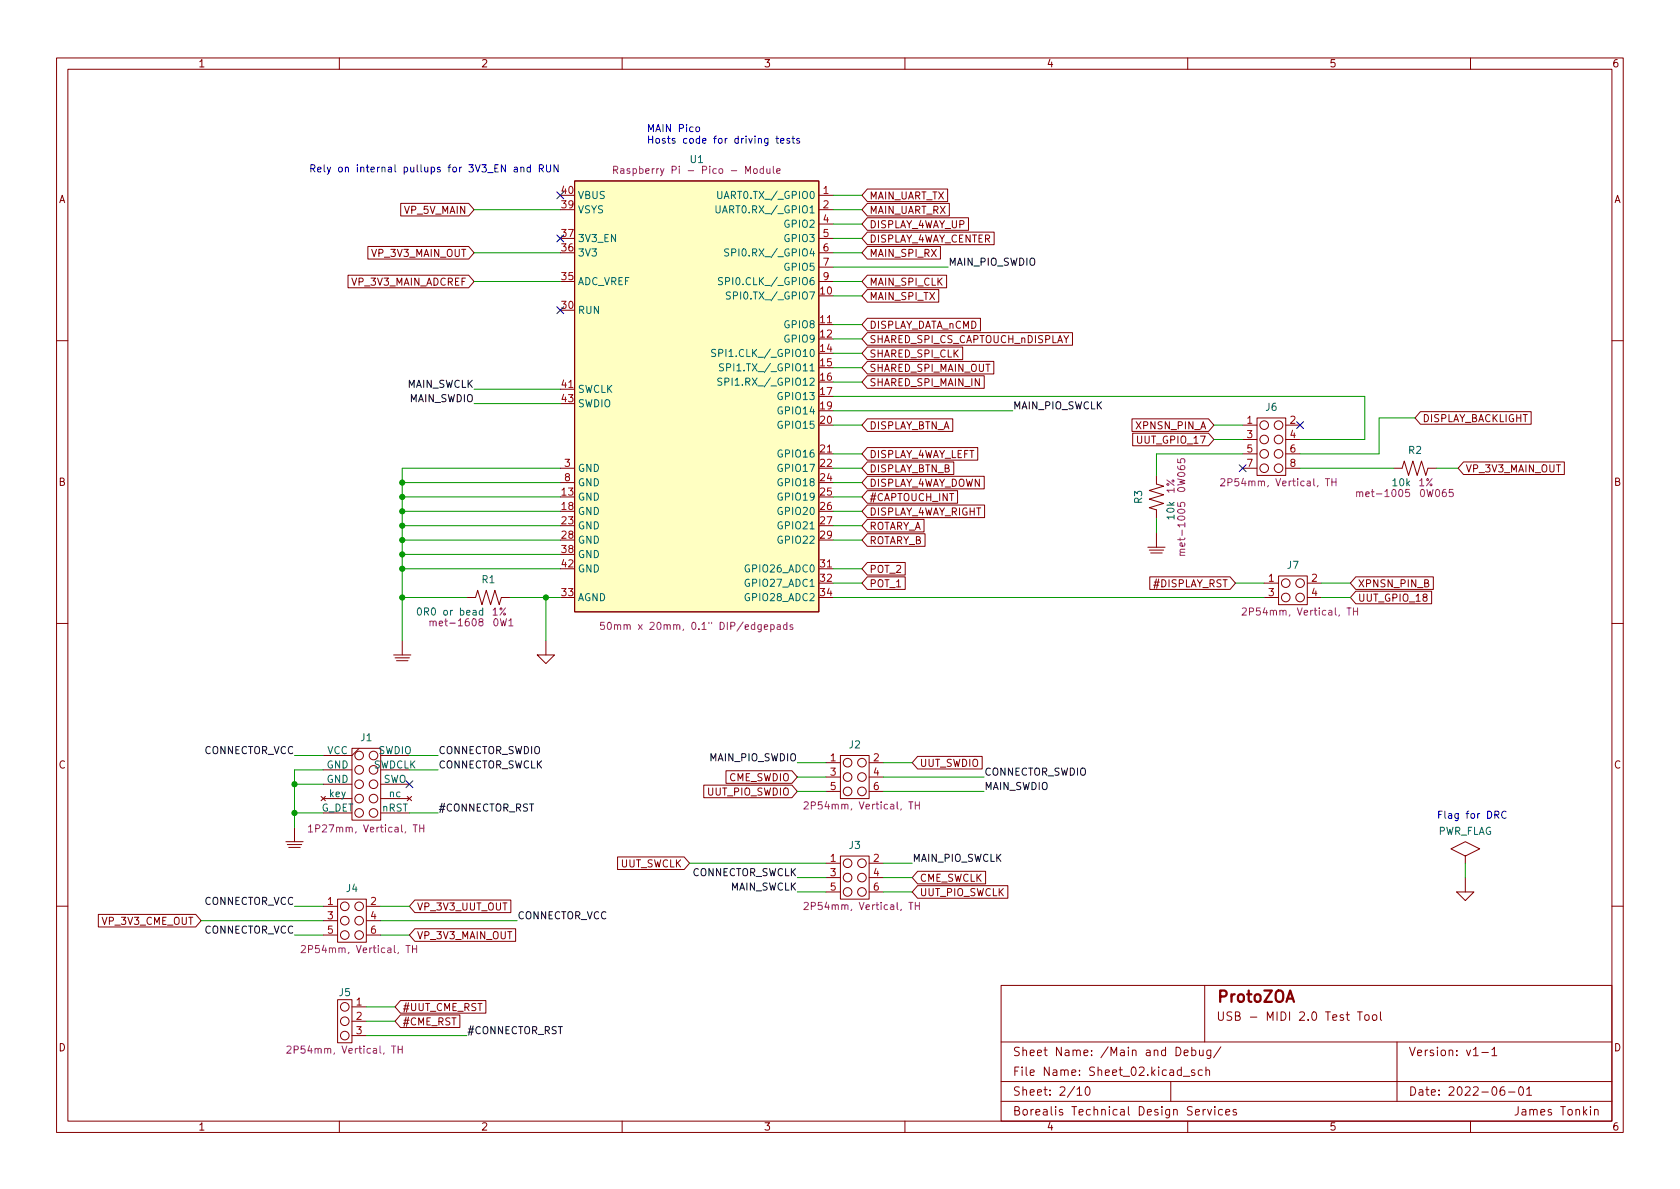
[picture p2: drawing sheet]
<svg xmlns="http://www.w3.org/2000/svg" width="297mm" height="210mm" viewBox="0 0 297 210" stroke-linecap="round" stroke-linejoin="round" font-family="sans-serif">
<g fill="none" stroke="#840000" stroke-width=".18">
<path d="M10 10.2h277v190.1h-277zM12 12.2h273v186.1h-273zM60 10.2v2M110 10.2v2M160 10.2v2M210 10.2v2M260 10.2v2M70.8 36h12.1l.9 1.1-.9 1.1h-12.1zM101.6 32h43.2v76.2h-43.2zM144.8 34.5h2.5M144.8 37.1h2.5M144.8 39.6h2.5"/>
<path d="M153.4 38.5h17.8v2.2h-17.8l-1-1.1zM153.4 36h14.5v2.2h-14.5l-1-1.1zM153.4 33.4h14.1v2.2h-14.1l-1-1.1zM61.5 48.7h21.4l.9 1.1-.9 1.1h-21.4zM65 43.6h17.9l.9 1.1-.9 1.1h-17.9zM144.8 57.4h2.5M144.8 42.2h2.5M144.8 44.7h2.5M144.8 47.2h2.5M144.8 49.8h2.5M153.4 56.3h20v2.2h-20l-1-1.1zM153.4 58.8h36.2v2.2h-36.2l-1-1.1z"/>
<path d="M153.4 41h22.4v2.3h-22.4l-1-1.1zM153.4 43.6h12.9v2.2h-12.9l-1-1.1zM153.4 48.7h14v2.2h-14l-1-1.1zM153.4 51.2h12.6v2.2h-12.6l-1-1.1zM10 60.2h2M99.1 68.8h2.5M153.4 66.4h20.6v2.3h-20.6l-1-1.1zM153.4 63.9h22.3v2.2h-22.3l-1-1.1zM153.4 61.4h16.8v2.2h-16.8l-1-1.1zM153.4 79.1h19.5v2.3h-19.5l-1-1.1zM153.4 74.1h15.1v2.2h-15.1l-1-1.1zM200.1 74.1h13.6l.9 1.1-.9 1.1h-13.6z"/>
<path d="M200.3 76.6h13.4l.9 1.1-.9 1.1h-13.4zM219.7 75.2h2.5M219.7 77.7h2.5M222.2 73.9h5.1v10.2h-5.1zM227.3 75.2h2.6M227.3 77.7h2.6M251.1 72.8h19.6v2.2h-19.6l-.9-1.1zM285 60.2h2M99.1 82.8h2.5M99.1 85.3h2.5M144.8 80.3h2.5M153.4 94.4h10.2v2.2h-10.2l-1-1.1z"/>
<path d="M153.4 91.8h10v2.3h-10l-1-1.1zM153.4 99.5h6.7v2.2h-6.7l-1-1.1zM153.4 81.7h15.2v2.2h-15.2l-1-1.1zM153.4 84.2h20.6v2.2h-20.6l-1-1.1zM153.4 89.3h20.7v2.2h-20.7l-1-1.1zM153.4 86.8h15.9v2.2h-15.9l-1-1.1zM202.9 96.8h3.1M203.2 97.3h2.5M203.5 97.8h2M204.5 84.1v1.5l1.2 .4-2.5 .7 2.5 .8-2.5 .8 2.5 .7-2.5 .8 1.3 .4v1.5M204.5 94.2v2.6M219.7 82.8h2.5"/>
<path d="M219.7 80.3h2.5M227.3 82.8h2.6M227.3 80.3h2.6M246.4 82.8h1.5l.4-1.3 .7 2.6 .8-2.6 .8 2.6 .7-2.6 .8 2.6 .4-1.3h1.5M258.8 81.7h17.8v2.2h-17.8l-1-1.1zM10 110.2h2M69.6 115.8h3M69.8 116.3h2.6M70.1 116.8h2M71.1 113.3v2.5M82.5 105.7h1.6l.4-1.3 .7 2.5 .8-2.5 .7 2.5 .8-2.5 .8 2.5 .3-1.2h1.6M95 115.8h3l-1.5 1.5z"/>
<path d="M96.5 113.3v2.5M144.8 100.6h2.5M153.4 102h6.7v2.2h-6.7l-1-1.1zM203.3 102h14.2l.9 1.1-.9 1.1h-14.2zM223.5 105.7h2.6M223.5 103.1h2.6M226.1 101.8h5v5.1h-5zM231.1 105.7h2.6M231.1 103.1h2.6M239.7 104.5h13.4v2.3h-13.4l-.9-1.1zM239.7 102h13.7v2.2h-13.7l-.9-1.1zM285 110.2h2"/>
<path d="M57.1 136.1h5.1M57.1 138.7h5.1M62.2 132.3h5.1v12.7h-5.1zM63.5 132.3l-1.3 1.3h-5.1M67.3 133.6h5.1M67.3 136.1h5.1M67.3 138.7h5.1M124.4 138.8h15.6l1 1.1-1 1.2h-15.6zM128.4 136.3h11.6l1 1.1-1 1.1h-11.6zM146 134.9h2.6M146 137.4h2.6M146 139.9h2.6"/>
<path d="M148.6 133.6h5.1v7.6h-5.1zM153.7 134.9h2.5M153.7 137.4h2.5M153.7 139.9h2.5M162.2 133.8h11.5v2.2h-11.5l-.9-1.1zM50.5 148.8h3.1M50.8 149.3h2.5M51.1 149.9h2M52.1 146.3v2.5M56.8 140.8l.7 .8M57.1 143.8h5.1M57.1 141.2h5.1"/>
<path d="M57.5 140.8l-.7 .8M59.7 159h5.1v7.6h-5.1zM67.3 143.8h5.1M67.3 141.2h5.1M72 140.8l.8 .8M72.8 140.8l-.8 .8M73.3 159.2h17v2.2h-17l-.9-1.1zM109.2 151.5h11.8l.9 1.1-.9 1.2h-11.8zM146 152.6h2.6M146 155.2h2.6M146 157.7h2.6M148.6 151.4h5.1v7.6h-5.1z"/>
<path d="M153.7 152.6h2.5M153.7 155.2h2.5M153.7 157.7h2.5M162.2 154.1h12.1v2.2h-12.1l-.9-1.1zM162.2 156.6h16v2.2h-16l-.9-1.1zM256.5 150.1l2.6-1.3 2.5 1.3-2.5 1.3zM257.6 157.7h3l-1.5 1.6zM259.1 151.4v1.2M259.1 155.2v2.5M10 160.2h2M17.4 161.7h17.2l1 1.1-1 1.1h-17.2zM57.1 160.3h2.6"/>
<path d="M57.1 162.8h2.6M57.1 165.3h2.6M59.7 176.8h2.5v7.6h-2.5zM62.2 178h2.6M64.8 160.3h2.5M64.8 162.8h2.5M64.8 165.3h2.5M70.8 176.9h15.1v2.3h-15.1l-1-1.2zM70.8 179.5h10.5v2.2h-10.5l-1-1.1zM73.3 164.2h17.9v2.3h-17.9l-.9-1.2zM177 174.3h108v24h-108zM213 174.3v10"/>
<path d="M240 178.9h.9M240.4 178.9v1.5M241.4 179.5l.4-.1 .3 .3v.4l-.3 .3h-.4l-.1-.3v-.4zM242.7 179.6l.2-.2 .5 .2v.5l-.1 .3h-.4l-.2-.1zM244.1 178.9v1.3l.2 .2M285 160.2h2M60 198.3v2M62.2 180.6h2.6M62.2 183.1h2.6M110 198.3v2M160 198.3v2M177 194.8h108"/>
<path d="M177 191.3h108M177 184.3h108M190.4 192.6l.5-.4v1.5M190.4 193.7h.9M192.1 192.3l.1-.1a.81 .81 0 0 1 .6 .6 .81 .81 0 0 1-.3 .8l-.1 .1a.81 .81 0 0 1-.6-.6 .81 .81 0 0 1 .3-.8zM207 191.3v3.5M209.2 190.3h1.2M209.4 186.2l.7-.2-.1-.2-.4-.1-.2 .2v.7h.6M210 198.3v2M210.7 185.8l.4-.1 .3 .3v.4l-.1 .2h-.6M210.7 185.2v1.5M211.2 189.3l-.3-.1-.3 .2 .1 .2 .5 .2v.3h-.6"/>
<path d="M212.1 185.7v.9l.4 .1 .2-.2M212.6 189.3l-.5-.1-.2 .3v.4l.1 .2h.6M212.7 185.7v1M212.7 196.2v1M213.1 196.2l-.2 .1-.2 .2M213.2 189.3l.2-.1 .4 .1 .1 .9M213.2 188.7v1.5M213.5 196.2l.4 1 .3-1M214.1 185.7v1.2l-.3 .3-.4-.1M214.1 185.8l-.5-.1-.2 .3v.4l.1 .2h.6M214.8 195.7v.1M214.8 196.2v1"/>
<path d="M215.9 185.1l-1.3 1.9M216.1 196.3l-.4-.1-.3 .3v.4l.2 .2h.5M216.7 196.7l.7-.2v-.2l-.5-.1-.2 .2 .1 .7h.6M218.6 196.3l-.4-.1-.2 .2 .1 .2 .5 .2v.3h-.6M247 184.3v10.5M260 198.3v2M262 186.1h1.1M263.8 185.6l.4-.4v1.5M263.8 186.7h.9M265.9 192.2a.59 .59 0 0 0-.7 .6v.6l.2 .2 .4 .1 .2-.2 .1-.5-.2-.2h-.4l-.3 .2M266.7 193.1h1.2M268.4 195.7v1.1a.48 .48 0 0 1-.5 .4"/>
<path d="M268.7 192.3l.2-.1a.8 .8 0 0 1 .5 .7 .8 .8 0 0 1-.5 .8 .99 .99 0 0 1-.2-1.4zM269.9 192.6l.5-.4v1.5M269.9 193.7h.9"/>
<circle cx="223.5" cy="75.2" r=".76"/>
<circle cx="223.5" cy="77.7" r=".76"/>
<circle cx="226.1" cy="75.2" r=".76"/>
<circle cx="226.1" cy="77.7" r=".76"/>
<circle cx="223.5" cy="80.3" r=".76"/>
<circle cx="223.5" cy="82.8" r=".76"/>
<circle cx="226.1" cy="82.8" r=".76"/>
<circle cx="226.1" cy="80.3" r=".76"/>
<circle cx="227.3" cy="103.1" r=".76"/>
<circle cx="227.3" cy="105.7" r=".76"/>
<circle cx="229.9" cy="105.7" r=".76"/>
<circle cx="229.9" cy="103.1" r=".76"/>
<circle cx="63.5" cy="138.7" r=".76"/>
<circle cx="63.5" cy="136.1" r=".76"/>
<circle cx="63.5" cy="133.6" r=".76"/>
<circle cx="66" cy="138.7" r=".76"/>
<circle cx="66" cy="136.1" r=".76"/>
<circle cx="66" cy="133.6" r=".76"/>
<circle cx="149.9" cy="139.9" r=".76"/>
<circle cx="149.9" cy="137.4" r=".76"/>
<circle cx="149.9" cy="134.9" r=".76"/>
<circle cx="152.4" cy="137.4" r=".76"/>
<circle cx="152.4" cy="139.9" r=".76"/>
<circle cx="152.4" cy="134.9" r=".76"/>
<circle cx="63.5" cy="141.2" r=".76"/>
<circle cx="63.5" cy="143.8" r=".76"/>
<circle cx="66" cy="143.8" r=".76"/>
<circle cx="66" cy="141.2" r=".76"/>
<circle cx="149.9" cy="157.7" r=".76"/>
<circle cx="149.9" cy="155.2" r=".76"/>
<circle cx="149.9" cy="152.6" r=".76"/>
<circle cx="152.4" cy="155.2" r=".76"/>
<circle cx="152.4" cy="152.6" r=".76"/>
<circle cx="152.4" cy="157.7" r=".76"/>
<circle cx="61" cy="165.3" r=".76"/>
<circle cx="61" cy="160.3" r=".76"/>
<circle cx="61" cy="178" r=".76"/>
<circle cx="61" cy="162.8" r=".76"/>
<circle cx="63.5" cy="162.8" r=".76"/>
<circle cx="63.5" cy="165.3" r=".76"/>
<circle cx="63.5" cy="160.3" r=".76"/>
<circle cx="61" cy="183.1" r=".76"/>
<circle cx="61" cy="180.6" r=".76"/>
</g>
<path d="M126.6 36.4v1l.2 .3 .4-.1 .1-.2v-1M126.9 33.8v1.1l.2 .2h.4l.1-.2v-1.1M127.7 49.1h-.4l-.2 .1v.4l.5 .2 .1 .3-.2 .3-.5-.1M128.8 44.1l-.4-.1-.2 .1v.4l.5 .2 .1 .3-.2 .3-.5-.1M129.1 51.7l-.4-.1-.2 .1v.4l.5 .2 .1 .4-.2 .2-.5-.1M126.5 61.8h-.4l-.2 .1v.4l.5 .2 .1 .3-.2 .3-.5-.1M127.6 66.9h-.5l-.1 .1v.3l.5 .3 .1 .3-.2 .2h-.5M127.9 64.4l-.5-.1-.1 .1v.4l.5 .2 .1 .4-.2 .2-.5-.1M73.9 107.6l.2-.1a.68 .68 0 0 1 .4 .6 .68 .68 0 0 1-.4 .7l-.2-.1-.1-.4zM85.3 108l-.3-.1-.3 .3 .2 .5h.4M85.3 107.5v1.3" fill="none" stroke="#006464" stroke-width=".18"/>
<g fill="none" stroke="#840084" stroke-width=".18">
<path d="M108.5 30.1l.6-.1 .1-.2v-.3l-.7-.1v1.3M108.8 30.1l.4 .6M109.8 29.9h.4l.1 .8M110.3 30.1l-.4 .1-.2 .2 .2 .3 .4-.1M135 29.9l-.4-.1-.2 .3 .1 .5h.5M135 29.4v1.3M135.6 29.8v.8l.4 .1 .1-.2M136.1 29.8v.9M136.7 29.4v1.1l.2 .2M137.3 30.2l.6-.1v-.2l-.4-.1-.2 .2 .1 .6h.5M208.2 88.9v.6l.6 .1-.1-.2 .1-.4 .1-.2 .5 .1 .1 .2-.1 .5M208.6 98.2h.9"/>
<path d="M209.5 97.7h-.8l-.1 .3 .2 .2M215.8 84.8l.5-.2 .3 .4-.8 .9h.8M234.3 84.6h.8M235.5 84.6v1.3M235.5 85.2h.7M236.2 84.6v1.3M239.9 87.1l.1-.1h.3l.1 .8M239.9 87v.8M249.2 86.5h-.6l-.1 .7 .2-.2 .4 .1 .1 .2v.4l-.2 .1-.5-.1M76 110l.2-.2 .3 .1 .1 .8M76 109.8v.9M84.9 110l-.2-.3v-.2l.2-.1 .4 .1 .1 .1-.1 .2-.5 .2-.1 .2v.2l.2 .3h.3l.2-.3v-.2l-.2-.2"/>
<path d="M106.8 110h-.6v.6l.1-.1 .5 .1 .1 .2-.1 .4-.2 .1-.4-.1M107.5 110.2l.2-.2a.68 .68 0 0 1 .4 .7 .68 .68 0 0 1-.4 .6l-.2-.1-.1-.4zM136.3 110.5h.3l.3 .2-.1 .6h-.5M137.4 110.5h.5l.1 .8M138 110.8h-.4l-.2 .2 .2 .3h.4M139.1 110.5h-.3l-.3 .2 .1 .6h.5M139.1 110v1.3M140.2 110.5h-.3l-.2 .1v.2l.5 .1v.4h-.5M219.6 107.6l.5-.1 .3 .4-.8 .9h.8M238.2 107.5h.7M239.3 107.5v1.3M239.3 108.1h.7"/>
<path d="M240 107.5v1.3M54.5 146.2l.4-.3v1.2M54.5 147.1h.8M73.1 145.9h.7M74.2 145.9v1.2M74.2 146.5h.7M74.9 145.9v1.2M142.2 159.7l.5-.1 .2 .3-.8 .9h.8M142.2 141.9l.5-.1 .2 .4-.8 .9h.8M160.7 159.6h.7M160.7 141.8h.7M161.8 141.8v1.3"/>
<path d="M161.8 159.6v1.2M161.8 142.4h.8M162.6 141.8v1.3M162.6 159.6v1.2M53.3 167.3l.5-.1 .2 .4-.8 .9h.8M71.8 167.2h.7M72.9 167.2v1.3M72.9 167.8h.8M73.7 167.2v1.3M161.8 160.2h.8M50.7 185.1l.5-.1 .3 .3-.8 .9h.8M69.2 185h.8"/>
<path d="M70.4 185v1.2M70.4 185.6h.7M71.1 185v1.2"/>
</g>
<path d="M101.6 32h43.2v76.2h-43.2z" fill="#ffffc2" stroke="#ffffc2" stroke-width=".18"/>
<g fill="none" stroke="#0000c2" stroke-width=".18">
<path d="M55 29.8l.6-.1 .1-.1-.1-.3-.6-.2v1.3M55.3 29.8l.4 .6M56.2 30l.6-.1-.1-.3h-.4l-.1 .1v.6h.5M57.3 29.1v1.1l.2 .2M57.9 29.6l.3 .8M58.5 29.6l-.5 1.1-.1 .1M60 29.6h.3l.2 .2v.4l-.2 .2-.3-.1-.1-.1zM98.7 29.1v1.3l-.7-1.3v1.3M123.1 22.5l.3-.1 .3 .3v.3l-.3 .3-.3-.1-.1-.2zM137.2 24.5h.5M137.4 24.1v1l.3 .2M138 24.9l.6-.1v-.3h-.4l-.2 .2 .1 .6h.5"/>
<path d="M139.6 24.5h-.3l-.2 .2 .1 .1 .4 .2v.3h-.5M140 24.5h.5M140.2 24.1v1l.3 .2M141.3 24.5h-.3l-.1 .2v.1l.4 .2v.3h-.4M264.3 144.1l.6-.1 .1-.1v-.3l-.7-.2v1.3M264.6 144.1l.4 .6M266.3 143.6a.6 .6 0 0 0-.8 .4 .6 .6 0 0 0 .5 .7l.3-.1"/>
</g>
<g fill="none" stroke="#009600" stroke-width=".18">
<path d="M83.8 37.1h15.3M147.3 37.1h5.1M147.3 34.5h5.1M147.3 39.6h5.1M83.8 44.7h15.3M83.8 49.8h15.3M147.3 57.4h5.1M147.3 47.2h20.3M147.3 44.7h5.1M147.3 52.3h5.1M147.3 49.8h5.1M147.3 59.9h5.1"/>
<path d="M147.3 42.2h5.1M83.8 71.4h15.3M83.8 68.8h15.3M147.3 75.2h5.1M147.3 65h5.1M147.3 62.5h5.1M147.3 67.6h5.1M147.3 70.1h94v7.6h-11.4M147.3 72.6h31.8M214.6 75.2h5.1M214.6 77.7h5.1M250.2 73.9h-6.4v6.4h-13.9"/>
<path d="M71.1 87.9h28M71.1 95.5h28M71.1 90.4h28M71.1 85.3h28M71.1 98h28M71.1 93h28M99.1 82.8h-28v30.5M147.3 82.8h5.1M147.3 80.3h5.1M147.3 87.9h5.1M147.3 95.5h5.1M147.3 90.4h5.1"/>
<path d="M147.3 85.3h5.1M147.3 93h5.1M204.5 91.7v2.5M219.7 80.3h-15.2v3.8M229.9 82.8h16.5M254 82.8h3.8M71.1 100.6h28M71.1 105.7h11.4M90.2 105.7h8.9M96.5 105.7v7.6M147.3 100.6h5.1M147.3 103.1h5.1"/>
<path d="M147.3 105.7h76.2M218.4 103.1h5.1M233.7 103.1h5.1M233.7 105.7h5.1M52.1 133.6h5M52.1 138.7h5M57.1 136.1h-5v10.2M72.4 133.6h5.1M72.4 136.1h5.1M141 139.9h5M141 134.9h5M141 137.4h5"/>
<path d="M156.2 139.9h17.8M156.2 134.9h5.1M156.2 137.4h17.8M52.1 143.8h5M72.4 143.8h5.1M121.9 152.6h24.1M141 157.7h5M141 155.2h5M156.2 157.7h5.1M156.2 152.6h5.1M156.2 155.2h5.1M259.1 152.6v2.6"/>
<path d="M35.6 162.8h21.5M52.1 160.3h5M52.1 165.3h5M64.8 178h5M67.3 162.8h24.1M67.3 160.3h5.1M67.3 165.3h5.1M64.8 180.6h5M64.8 183.1h17.7"/>
</g>
<path d="M98.5 33.9l1.2 1.2M99.7 33.9l-1.2 1.2M98.5 54.2l1.2 1.3M98.5 41.5l1.2 1.3M99.7 54.2l-1.2 1.3M99.7 41.5l-1.2 1.3M229.3 74.6l1.2 1.2M230.5 74.6l-1.2 1.2M219.1 82.2l1.2 1.2M220.3 82.2l-1.2 1.2M71.8 138.1l1.2 1.2M73 138.1l-1.2 1.2" fill="none" stroke="#000084" stroke-width=".18"/>
<g fill="#009600" stroke="#009600" stroke-width=".18">
<circle cx="71.1" cy="93" r=".46"/>
<circle cx="71.1" cy="98" r=".46"/>
<circle cx="71.1" cy="95.5" r=".46"/>
<circle cx="71.1" cy="90.4" r=".46"/>
<circle cx="71.1" cy="87.9" r=".46"/>
<circle cx="96.5" cy="105.7" r=".46"/>
<circle cx="71.1" cy="85.3" r=".46"/>
<circle cx="71.1" cy="100.6" r=".46"/>
<circle cx="71.1" cy="105.7" r=".46"/>
<circle cx="52.1" cy="138.7" r=".46"/>
<circle cx="52.1" cy="143.8" r=".46"/>
</g>
<text font-size="2.8" fill="#840000" x="215" y="177.3">ProtoZOA</text>
<g font-size="2.1" fill="#840000">
<text x="215" y="180.5">USB - MIDI 2.0 Test Tool</text>
<text x="179" y="190.3">File Name: Sheet_02.kicad_sch</text>
<text x="179" y="186.8">Sheet Name: /Main and Debug/</text>
<text x="249" y="186.8">Version: v1-1</text>
<text x="179" y="193.8">Sheet: 2/10</text>
<text x="179" y="197.3">Borealis Technical Design Services</text>
<text x="249" y="193.8">Date: 2022-06-01</text>
<text x="269.1" y="197.3">James Tonkin</text>
</g>
<g font-size="1.8" fill="#840000">
<text x="35" y="11.9">1</text>
<text x="85" y="11.9">2</text>
<text x="135" y="11.9">3</text>
<text x="185" y="11.9">4</text>
<text x="235" y="11.9">5</text>
<text x="285" y="11.9">6</text>
<text x="10.3" y="35.9">A</text>
<text x="153.7" y="35.3">MAIN_UART_TX</text>
<text x="285.3" y="35.9">A</text>
<text x="71.5" y="37.8">VP_5V_MAIN</text>
<text x="153.7" y="40.3">DISPLAY_4WAY_UP</text>
<text x="153.7" y="37.8">MAIN_UART_RX</text>
<text x="65.8" y="45.4">VP_3V3_MAIN_OUT</text>
<text x="153.7" y="42.9">DISPLAY_4WAY_CENTER</text>
<text x="153.7" y="45.4">MAIN_SPI_RX</text>
<text x="62.2" y="50.5">VP_3V3_MAIN_ADCREF</text>
<text x="153.7" y="50.5">MAIN_SPI_CLK</text>
<text x="153.7" y="53">MAIN_SPI_TX</text>
<text x="153.7" y="58.1">DISPLAY_DATA_nCMD</text>
<text x="153.7" y="65.7">SHARED_SPI_MAIN_OUT</text>
<text x="153.7" y="63.2">SHARED_SPI_CLK</text>
<text x="153.7" y="60.7">SHARED_SPI_CS_CAPTOUCH_nDISPLAY</text>
<text x="153.7" y="68.3">SHARED_SPI_MAIN_IN</text>
<text x="153.7" y="75.9">DISPLAY_BTN_A</text>
<text x="201.1" y="75.9">XPNSN_PIN_A</text>
<text x="251.5" y="74.6">DISPLAY_BACKLIGHT</text>
<text x="153.7" y="83.5">DISPLAY_BTN_B</text>
<text x="153.7" y="81">DISPLAY_4WAY_LEFT</text>
<text x="201.4" y="78.4">UUT_GPIO_17</text>
<text x="259.1" y="83.5">VP_3V3_MAIN_OUT</text>
<text x="10.3" y="85.9">B</text>
<text x="153.7" y="86.1">DISPLAY_4WAY_DOWN</text>
<text x="153.7" y="88.6">#CAPTOUCH_INT</text>
<text x="285.3" y="85.9">B</text>
<text x="153.7" y="93.7">ROTARY_A</text>
<text x="153.7" y="91.1">DISPLAY_4WAY_RIGHT</text>
<text x="153.7" y="96.2">ROTARY_B</text>
<text x="153.7" y="101.3">POT_2</text>
<text x="153.7" y="103.8">POT_1</text>
<text x="204" y="103.8">#DISPLAY_RST</text>
<text x="240" y="106.4">UUT_GPIO_18</text>
<text x="240" y="103.8">XPNSN_PIN_B</text>
<text x="10.3" y="135.9">C</text>
<text x="162.6" y="135.6">UUT_SWDIO</text>
<text x="285.3" y="135.9">C</text>
<text x="125.1" y="140.7">UUT_PIO_SWDIO</text>
<text x="128.8" y="138.1">CME_SWDIO</text>
<text x="109.5" y="153.4">UUT_SWCLK</text>
<text x="162.6" y="155.9">CME_SWCLK</text>
<text x="73.7" y="161">VP_3V3_UUT_OUT</text>
<text x="162.6" y="158.5">UUT_PIO_SWCLK</text>
<text x="18.2" y="163.5">VP_3V3_CME_OUT</text>
<text x="73.7" y="166.1">VP_3V3_MAIN_OUT</text>
<text x="71.1" y="178.8">#UUT_CME_RST</text>
<text x="10.3" y="185.9">D</text>
<text x="71.1" y="181.3">#CME_RST</text>
<text x="285.3" y="185.9">D</text>
<text x="35" y="199.9">1</text>
<text x="85" y="199.9">2</text>
<text x="135" y="199.9">3</text>
<text x="185" y="199.9">4</text>
<text x="235" y="199.9">5</text>
<text x="285" y="199.9">6</text>
</g>
<g font-size="1.8" fill="#0000c2">
<text x="114.3" y="23.3">MAIN Pico</text>
<text x="114.3" y="25.4">Hosts code for driving tests</text>
<text x="61.1" y="30.5">Rely on internal pullups for 3V3_EN and RUN</text>
<text x="254" y="144.8">Flag for DRC</text>
</g>
<g font-size="1.8" fill="#006464">
<text x="122.1" y="28.8">U1</text>
<text x="102.1" y="35.2">VBUS</text>
<text x="127.8" y="35.2">UART0.TX_/_GPIO0</text>
<text x="102.1" y="37.7">VSYS</text>
<text x="127.6" y="37.7">UART0.RX_/_GPIO1</text>
<text x="138.9" y="40.3">GPIO2</text>
<text x="102.1" y="45.3">3V3</text>
<text x="102.1" y="42.8">3V3_EN</text>
<text x="129.6" y="45.3">SPI0.RX_/_GPIO4</text>
<text x="138.9" y="42.8">GPIO3</text>
<text x="138.9" y="47.9">GPIO5</text>
<text x="102.1" y="50.4">ADC_VREF</text>
<text x="128.4" y="50.4">SPI0.CLK_/_GPIO6</text>
<text x="129.8" y="53">SPI0.TX_/_GPIO7</text>
<text x="102.1" y="55.5">RUN</text>
<text x="138.9" y="58">GPIO8</text>
<text x="127.5" y="63.1">SPI1.CLK_/_GPIO10</text>
<text x="128.8" y="65.7">SPI1.TX_/_GPIO11</text>
<text x="138.9" y="60.6">GPIO9</text>
<text x="102.1" y="69.5">SWCLK</text>
<text x="128.6" y="68.2">SPI1.RX_/_GPIO12</text>
<text x="137.9" y="70.7">GPIO13</text>
<text x="102.1" y="72">SWDIO</text>
<text x="137.9" y="73.3">GPIO14</text>
<text x="137.9" y="75.8">GPIO15</text>
<text x="223.8" y="72.6">J6</text>
<text x="102.1" y="83.4">GND</text>
<text x="137.9" y="80.9">GPIO16</text>
<text x="137.9" y="83.4">GPIO17</text>
<text x="249.1" y="80.3">R2</text>
<text x="102.1" y="88.5">GND</text>
<text x="102.1" y="86">GND</text>
<text x="137.9" y="86">GPIO18</text>
<text x="137.9" y="88.5">GPIO19</text>
<text x="201.9" y="89" transform="rotate(-90 201.9 89)">R3</text>
<text x="246.3" y="86">10k</text>
<text x="102.1" y="91.1">GND</text>
<text x="102.1" y="93.6">GND</text>
<text x="137.9" y="91.1">GPIO20</text>
<text x="137.9" y="93.6">GPIO21</text>
<text x="207.6" y="91.8" transform="rotate(-90 207.6 91.8)">10k</text>
<text x="102.1" y="96.1">GND</text>
<text x="102.1" y="98.7">GND</text>
<text x="102.1" y="101.2">GND</text>
<text x="132.1" y="101.2">GPIO26_ADC0</text>
<text x="137.9" y="96.1">GPIO22</text>
<text x="227.6" y="100.6">J7</text>
<text x="85.2" y="103.1">R1</text>
<text x="102.1" y="106.3">AGND</text>
<text x="132.1" y="103.8">GPIO27_ADC1</text>
<text x="132.1" y="106.3">GPIO28_ADC2</text>
<text x="74.5" y="108.8">0R0 or bead</text>
<text x="63.8" y="131.1">J1</text>
<text x="57.7" y="135.9">GND</text>
<text x="57.8" y="133.3">VCC</text>
<text x="66" y="135.9">SWDCLK</text>
<text x="66.9" y="133.3">SWDIO</text>
<text x="150.1" y="132.3">J2</text>
<text x="56.7" y="143.5">G_DET</text>
<text x="57.7" y="138.4">GND</text>
<text x="58.2" y="141">key</text>
<text x="67.5" y="143.5">nRST</text>
<text x="67.7" y="138.4">SWO</text>
<text x="68.8" y="141">nc</text>
<text x="254.1" y="147.6">PWR_FLAG</text>
<text x="150.1" y="150.1">J3</text>
<text x="61.2" y="157.7">J4</text>
<text x="60" y="176.1">J5</text>
</g>
<g font-size="1.8" fill="#a90000">
<text x="99.3" y="34.3">40</text>
<text x="145.6" y="34.3">1</text>
<text x="99.3" y="41.9">37</text>
<text x="99.3" y="36.8">39</text>
<text x="145.6" y="36.8">2</text>
<text x="145.6" y="39.4">4</text>
<text x="145.6" y="41.9">5</text>
<text x="99.3" y="44.4">36</text>
<text x="145.6" y="44.4">6</text>
<text x="145.6" y="47">7</text>
<text x="99.3" y="49.5">35</text>
<text x="145.1" y="52.1">10</text>
<text x="145.6" y="49.5">9</text>
<text x="99.3" y="54.6">30</text>
<text x="145.1" y="57.1">11</text>
<text x="145.1" y="59.7">12</text>
<text x="145.1" y="62.2">14</text>
<text x="145.1" y="64.8">15</text>
<text x="99.3" y="68.6">41</text>
<text x="99.3" y="71.1">43</text>
<text x="145.1" y="67.3">16</text>
<text x="145.1" y="69.8">17</text>
<text x="145.1" y="72.4">19</text>
<text x="145.1" y="74.9">20</text>
<text x="220.5" y="74.9">1</text>
<text x="220.5" y="77.5">3</text>
<text x="228.1" y="74.9">2</text>
<text x="228.1" y="77.5">4</text>
<text x="99.8" y="82.5">3</text>
<text x="145.1" y="80">21</text>
<text x="145.1" y="82.5">22</text>
<text x="220.5" y="80">5</text>
<text x="220.5" y="82.5">7</text>
<text x="228.1" y="80">6</text>
<text x="228.1" y="82.5">8</text>
<text x="99.3" y="87.6">13</text>
<text x="99.8" y="85.1">8</text>
<text x="145.1" y="85.1">24</text>
<text x="145.1" y="87.6">25</text>
<text x="99.3" y="90.2">18</text>
<text x="99.3" y="92.7">23</text>
<text x="99.3" y="95.2">28</text>
<text x="145.1" y="90.2">26</text>
<text x="145.1" y="92.7">27</text>
<text x="145.1" y="95.2">29</text>
<text x="99.3" y="97.8">38</text>
<text x="99.3" y="100.3">42</text>
<text x="145.1" y="100.3">31</text>
<text x="99.3" y="105.4">33</text>
<text x="145.1" y="102.9">32</text>
<text x="145.1" y="105.4">34</text>
<text x="224.3" y="102.9">1</text>
<text x="224.3" y="105.4">3</text>
<text x="231.9" y="102.9">2</text>
<text x="231.9" y="105.4">4</text>
<text x="146.8" y="134.6">1</text>
<text x="146.8" y="137.2">3</text>
<text x="154.4" y="134.6">2</text>
<text x="154.4" y="137.2">4</text>
<text x="146.8" y="139.7">5</text>
<text x="154.4" y="139.7">6</text>
<text x="146.8" y="152.4">1</text>
<text x="146.8" y="154.9">3</text>
<text x="154.4" y="152.4">2</text>
<text x="154.4" y="154.9">4</text>
<text x="57.9" y="160">1</text>
<text x="65.5" y="160">2</text>
<text x="146.8" y="157.5">5</text>
<text x="154.4" y="157.5">6</text>
<text x="57.9" y="162.6">3</text>
<text x="57.9" y="165.1">5</text>
<text x="65.5" y="162.6">4</text>
<text x="65.5" y="165.1">6</text>
<text x="63" y="177.8">1</text>
<text x="63" y="180.3">2</text>
<text x="63" y="182.9">3</text>
</g>
<g font-size="1.8" fill="#840084">
<text x="111.2" y="30.7">Raspberry Pi - Pico - Module</text>
<text x="207.6" y="87.2" transform="rotate(-90 207.6 87.2)">1%</text>
<text x="209.5" y="86.8" transform="rotate(-90 209.5 86.8)">0W065</text>
<text x="217.1" y="86">2P54mm, Vertical, TH</text>
<text x="240.7" y="87.9">met-1005</text>
<text x="250.8" y="86">1%</text>
<text x="251.2" y="87.9">0W065</text>
<text x="209.5" y="97.4" transform="rotate(-90 209.5 97.4)">met-1005</text>
<text x="76.9" y="110.7">met-1608</text>
<text x="87" y="108.8">1%</text>
<text x="87.2" y="110.7">0W1</text>
<text x="108.9" y="111.4">50mm x 20mm, 0.1&quot; DIP/edgepads</text>
<text x="220.9" y="108.8">2P54mm, Vertical, TH</text>
<text x="143.4" y="143.1">2P54mm, Vertical, TH</text>
<text x="55.8" y="147.2">1P27mm, Vertical, TH</text>
<text x="143.4" y="160.9">2P54mm, Vertical, TH</text>
<text x="54.5" y="168.5">2P54mm, Vertical, TH</text>
<text x="52" y="186.3">2P54mm, Vertical, TH</text>
</g>
<g font-size="1.8" fill="#0f0f0f">
<text x="167.6" y="47">MAIN_PIO_SWDIO</text>
<text x="71.8" y="68.6">MAIN_SWCLK</text>
<text x="72.3" y="71.1">MAIN_SWDIO</text>
<text x="179.1" y="72.4">MAIN_PIO_SWCLK</text>
<text x="36" y="133.3">CONNECTOR_VCC</text>
<text x="77.5" y="133.3">CONNECTOR_SWDIO</text>
<text x="77.5" y="135.9">CONNECTOR_SWCLK</text>
<text x="125.4" y="134.6">MAIN_PIO_SWDIO</text>
<text x="174" y="137.1">CONNECTOR_SWDIO</text>
<text x="77.5" y="143.5">#CONNECTOR_RST</text>
<text x="174" y="139.7">MAIN_SWDIO</text>
<text x="122.1" y="154.9">CONNECTOR_SWCLK</text>
<text x="161.3" y="152.4">MAIN_PIO_SWCLK</text>
<text x="36" y="160">CONNECTOR_VCC</text>
<text x="129" y="157.5">MAIN_SWCLK</text>
<text x="36" y="165.1">CONNECTOR_VCC</text>
<text x="91.4" y="162.5">CONNECTOR_VCC</text>
<text x="82.5" y="182.9">#CONNECTOR_RST</text>
</g>
</svg>
